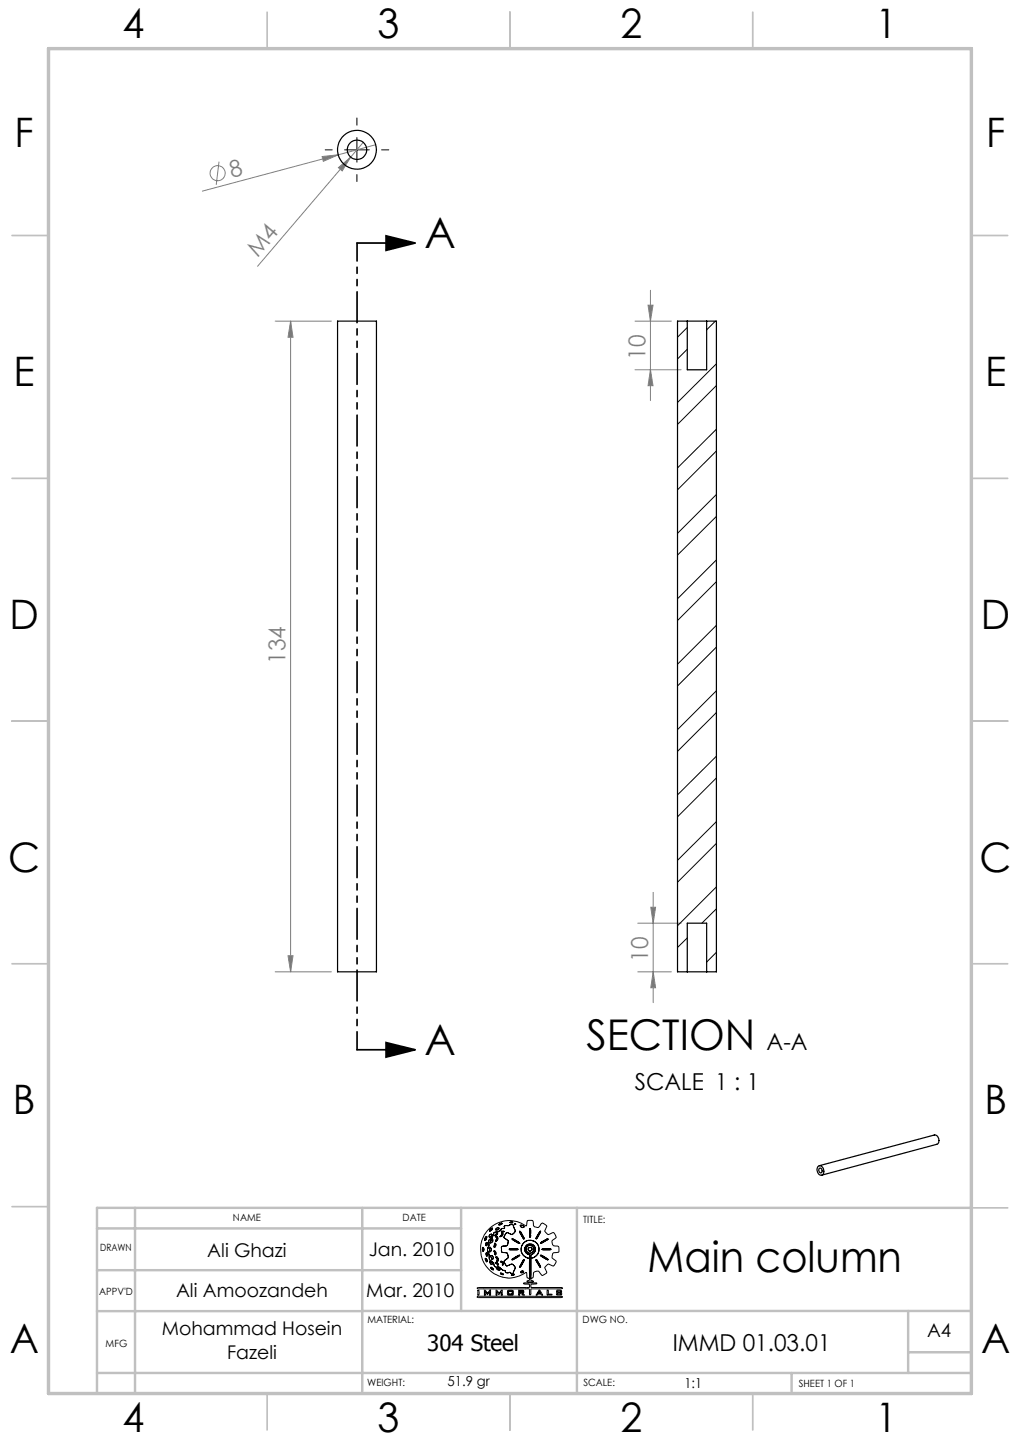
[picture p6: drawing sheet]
<svg xmlns="http://www.w3.org/2000/svg" width="210mm" height="297mm" viewBox="0 0 210 297" stroke-linecap="round" stroke-linejoin="round" font-family="sans-serif">
<g fill="none" stroke="#808080" stroke-width=".21">
<path d="M45.1 33.3l-.6 4.8M66.3 32.2l3.3-.3-3 1.3zM69.7 34.5l2.5-2.1-1.8 2.8zM72.2 32.4l-19.2 22.5M74.8 29.3l-2.6 3.1M77.4 29.8l-35.7 9.6M133.9 59.8v22.7M56.7 66.1h11.5M59.8 66.1v134.1M59.8 66.1l.5 3.4h-1zM130.7 76.2h9.5M130.7 66.1h7.5"/>
<path d="M133.4 62.9h1l-.5 3.2zM133.9 76.2l.5 3.2h-1zM59.3 196.8h1l-.5 3.4zM131.3 190.1h8.9M134 186.9h1l-.5 3.2zM134.5 183.8v22.7M56.7 200.2h11.5M131.3 200.2h6.9M134.5 200.2l.5 3.2h-1z"/>
<circle cx="44.8" cy="35.7" r="1.56"/>
</g>
<path d="M73.5 50.1h12M79.5 48.6l6 1.5-6 1.5zM73.5 216.2h12M79.5 214.7l6 1.5-6 1.5z" fill="none" stroke="#000" stroke-width=".35"/>
<g fill="none" stroke="#000" stroke-width=".21">
<path d="M67 30.9h1.4M70.9 30.9h5.1M73.5 24.3v1.5M73.5 28.3v5.1M73.5 35.9v1.5M78.6 30.9h1.4M99.3 257.2l.1 .4M99.6 257.2l-.2-.3-.1 .3M99.6 257.2v.3M99.6 257.5l-.1 .2-.1-.1M99.8 255.1v.2M99.9 259.1a.57 .57 0 0 1 .4 .8z"/>
<path d="M100.1 258.1l.1 .6M100.1 254.7l.1 .4M100.1 254.7l-.3 .4M100.1 258v.1M100.1 258l.3 .3M100.2 255.1l-.2 .3-.1 .1-.1-.2M100.2 258.7h.1M100.3 256h-.2v.6l.2-.2M100.3 256v.4M100.4 257.2l.1 .8M100.4 258.3l-.1 .4M100.5 253.3a6 6 0 0 1 7.9-.8l.1-1a.78 .78 0 0 1 1-.1 .78 .78 0 0 1 .3 .9 .86 .86 0 0 0 .9 .5 .86 .86 0 0 0 .7-.8l.3-.1 .8 .5-.1 .6a.84 .84 0 0 0 .5 1.3l1-.4 .4 .4a.55 .55 0 0 1 0 .8l-.6 .4v.6l.2 .5 1.1 .2 .1 1-1.1 .2a.98 .98 0 0 0-.2 1.2l.7 .6-.4 .9-.2 .1-1.1-.5-.7 .8 .4 1.1-.8 .5-.4-.4a.79 .79 0 0 0-1.1-.4 .79 .79 0 0 0-.4 1l-.1 .2-.4 .2v.4l.6 .2-1.4 .1v-.2l.4-.1 .1-.2v-.2l-.5-.2-.1-.8v-.2h-.2a5.9 5.9 0 0 1-7.8-.9 5.9 5.9 0 0 1 .1-7.9z"/>
<path d="M100.5 258l.1 .2a1.75 1.75 0 0 0 .5 1.5M100.6 256.1l.1 .4-.3 .7M100.7 257.1v-.2h.2l.2 .3M100.7 257.1l.1 .4M100.8 257.5v.3h.2M100.9 255.9l.2 .1M100.9 259.8l-.1 .2 .4 .4 .2-.1-.1-.3M100.9 259.8l.4 .2M100.9 253.2l-.1 .3 .1 .1M100.9 255.2l-.3 .3v.6M101 258.7h.4l.1 .2-.1 .5h-.1zM101 255.7l-.1 .2"/>
<path d="M101.1 254.2h.1v.3l-.2 .3-.3-.1M101.1 254.2l-.4 .5M101.1 259.7l.4 .4M101.1 257.2l-.1 .6M101.2 255.1l.3 .2M101.2 255.1l-.2 .6M101.3 252.9l-.4 .3M101.3 252.9l.1 .2M101.4 253.1l-.5 .5M101.5 255.3l-.1 .4-.3 .3M101.5 255.3v.4l-.4 .3M101.5 254.3l-.1 .6-.5 .3"/>
<path d="M101.5 254.3l-.1 .4-.5 .5M101.7 257.6l.1 .4M101.7 256.6v.3M101.8 257.6h-.1M101.8 257.6l.3 .3M101.8 256.1l.3 .2v.3l-.4 .3M101.8 256.1l-.1 .5M101.8 258l.1 .5M102.1 258.9l.1-.1 .4 .5-.2 .5h-.1l.1-.5zM102.1 260v.1M102.1 260l.3 .2M102.1 257.9v.4l-.2 .2"/>
<path d="M102.1 254.7l.3 .1 .1 .4-.4 .5 .2-.6zM102.2 253l-.1 .3h.1M102.2 254.1l.2-.2v.2M102.2 254.1l-.3 .3M102.2 253.7l-.4 .1-.3 .5M102.2 253.7l-.5 .2-.2 .4M102.3 254.3l-.3 .2-.1-.1M102.4 254.1l-.1 .2M102.6 252.8l.1 .1v.2M102.6 252.8l-.4 .2M102.7 253.1l-.5 .2M103.2 254.5l-.2 .1"/>
<path d="M103.2 253.6l.2 .2 .4-.2h-.3M103.2 253.6h.3M103.2 260l.2 .1M103.2 260l-.2-.2h.3l.2 .2M103.3 257.3v.6l.6 .1M103.3 253.1l-.7 .6h-.4M103.3 257.3v.5l.6 .2M103.3 254l-.1 .5M103.3 254l.2 .1a.55 .55 0 0 1-.6 .6l.1-.1M103.4 251.9l-.6 .2M103.4 251.9l-.5 .4h-.2l.1-.2M103.5 260l.1 .5"/>
<path d="M103.6 253l-.3 .1M103.8 259.7l.1 .5M103.9 253h-.3M103.9 258l.6 .1 .1 .6M103.9 258l.5 .1 .2 .6M103.9 252.5v.5M104 254.3l-.2 .6 .3 .3M104 254.3l-.2 .5 .3 .4M104.1 255.2l.5 .3v.4M104.5 256.5l-1.2 .2v.6M104.5 252.4l-.6 .1M104.6 259.1l-.8 .6"/>
<path d="M104.6 255.9l-.1 .6M104.6 258.7v.4M105 251.8h.6M105 257.2h1.4M105 257.2l-.2 .1 .3 .1M105 251.8l.3 .1M105.1 257.4h1.4M105.2 254.2l-.8-.3-.4 .4M105.2 252.2l.5 .2M105.2 252.2l-.7 .2M105.4 259.4l.2 .1M105.4 255.1l.3 .3 1.3 .7-.3-.3"/>
<path d="M105.4 255.1l.9 .4M105.6 251.8l-.3 .1M105.6 254.1l-.2 .2-.2-.1M105.7 252.4l.1 .5M105.8 252.9l.2 .4M106 253.8l-.4 .3M106 252.1h.2l-.3 .1zM106 253.3v.5M106 253.3l.1 .3-.1 .2M106.3 255.5l.4 .3M106.4 257.2h.2l-.1 .2M106.6 258.6l-1.2 .8"/>
<path d="M106.8 258.8l-1.2 .7M106.9 258.5l-.3 .1M106.9 258.5l.1 .1-.2 .2M107 253.7l.4 .7M107 253.6l.3 .3M107 253.6v.1M107.1 252.5l.1 .2M107.2 252.7l.2 .1M107.3 257.2v.6l.3 .6M107.3 257.2l.1 .7 .2 .5M107.3 253.9l.2 .4M107.4 254.4l.4 .8 .2-.1-.2-.4"/>
<path d="M107.5 254.3l.3 .4M107.6 252.4l-.3-.1-.2 .2M107.6 252.4l.2 .2M107.6 252.4l-.4-.1-.1 .2M107.6 258.4l.9 .6M107.7 256.1l-.4 1.1M107.7 256.1l-.3 .5-.1 .6M107.8 259.9l.2-.4-.2-.1-.8 1.4M107.8 259.9l-.3 .4M107.8 252.6l.1 .1M107.9 255.9l-.2 .2M107.9 252.7l-.5 .1"/>
<path d="M108.1 257.7l.5 .6M108.1 257v.7M108.3 257.5l.3 .4M108.5 256.8l-.2 .7M108.6 258.3l.4 .1v.6l-.1 .1-.4-.1M108.6 257.9l.7 .2M108.7 255.5l1.3 .2M108.7 255.5l-.8 .4M108.7 255.5l.6-.1 .7 .3M108.7 257.4l.5 .3M108.7 257.4l.2 .2 .3 .1M109 256.5l.7 .2 .3 .5"/>
<path d="M109 256.5l.5 .1 .5 .6M109 256.5l-.5 .3M109 256.9l-.2 .2-.1 .3M109 254.3v.4M109 254.7l.2 .1M109 256.9l.4 .1 .1 .2v.3l-.3 .2M109 256.9l-.3 .2v.3M109.1 259.2l-.1 2M109.1 259.2l.2 .1v1.8M109.2 254.3l-.1-1.3-.1 1.3M109.2 254.3l.1 .3M109.3 254.6l-.1 .2"/>
<path d="M109.4 258.4l-.1 .7M109.5 256.3h-.8l-.4 .3-.2 .4M109.5 256.3l.6 .5M109.5 256.3l-.5-.1-.5 .2-.4 .6M109.9 258.2l-.5 .2M110 257.2l-.2 .5-.5 .4M110 257.2l-.3 .7-.4 .2M110 255.7l.8 .7M110.1 256.8l.1 .3M110.2 257.7l-.3 .5M110.2 257.1v.6M110.3 258.8l-1 .3"/>
<path d="M110.3 259.5h.3l.7 1.5zM110.7 254.3l-.4 .9M110.8 256.4l.2 .7-.1 .6M110.8 256.4l.1 .5v.8M110.9 257.7l-.1 .5-.5 .6M110.9 257.7l-.2 .7-.4 .4M111 253.9l-.3 .4M111 253.9l.3-.3-.6 1.3-.4 .3M111.6 258.8l-.3-.3 .5 .2 1.1 .8-.5-.2M111.6 258.8l.4 .3M111.6 255.8l-.3 .3 .4-.2M111.7 257.2h1.5"/>
<path d="M111.7 257.2l-.1 .1 .2 .1M111.8 257.4h1.5M112 259.1l.4 .2M112 255.5l-.4 .3M112.1 255.7l-.4 .2M112.5 255.4l-.4 .3M112.6 255.2h.3l-.4 .2M112.6 255.2l-.6 .3M113.2 257.2l.2 .1-.1 .1M98.2 265.3l.2-.1h10.5v-.7h-.9l-.2-.2 2.7-.1v.2l-1.2 .1v.6l6.4 .1 .1 .2-6.4 .1-.1 1.1-.2 .1-.1-1.1-.3-.2-10.2 .1zM98.3 267h17.4l.1 .1-.3 .2h-16.9l-.4-.1zM98.4 265.7h.2v1h-.2z"/>
<path d="M99.7 265.7l.3 .1 .4 .5 .4-.6h.2v1h-.2v-.6l-.5 .5-.4-.5v.6h-.2zM101.4 261.2l.2 .2M101.4 261.2l-.3-.2-.1 .1 .6 .5v-.2M101.5 260.1l.2 .5M101.7 260.6l.3 .3M102 260.9h.7l.3 .3M102.1 260.1l.3 .3M102.1 265.7l.7 .6 .4-.5 .2-.1v1h-.2v-.6l-.4 .5-.5-.5v.6h-.2zM102.3 261.1l-.1 .2 .2 .2 .4 .1 .1-.1-.1-.2M102.3 261.1l.5 .2M102.4 260.2l.2 .3v.1l-.2-.2M103 261.2l.6 .5"/>
<path d="M103 262.2l.7 .3h-.4zM103.4 260.1v.4h.2M103.6 261.7h.3M103.9 261.7l.2 .4M103.9 260.2l.3 .5M104.1 262.1h.6M104.5 265.8l.2-.1 1 .1v.9h-1.2zM104.7 260.6l-.5 .1M104.7 265.9v.7M104.7 266.6h.7M104.7 265.9h.7M105 262l.2 .3h.5"/>
<path d="M105 262l-.3 .1M105.1 260.4l-.4 .2M105.1 260.4l.5 .1M105.4 265.9v.7M105.6 260.5l.3 .3M105.8 261.7l-.1 .6M105.9 262.5l-.1-.1-.6 .2h.4M105.9 262.5l-.3 .1M105.9 260.8l.2 .4-.3 .5M105.9 260.8l.2 .3-.3 .6M106.8 265.7l1 .1v.5l-.3 .1 .5 .3h-.4l-.4-.3h-.2v.3h-.2zM107 265.9l.6 .1"/>
<path d="M107 266.2h.6M107 265.9v.3M107 260.8v.2M107.5 261.8l-.3 .2M107.5 261.8l.3 .1M107.5 260.3l-.5 .7M107.6 266v.2M107.8 261.9l-.2 .2-.4-.1M109 261.2v2M109 263.2h.3M109.3 262.2v1M109.3 261.1v1.1"/>
<path d="M110.9 265.8h.3l.5 .9-.9-.2-.4 .2zM111.1 266l.1 .3h-.4zM112.7 265.7h.2v.9h.7v.1h-1zM114.7 265.8h.9v.2h-.2v-.1h-.6v.2l.8 .1v.5h-1l-.1-.2 .3-.1v.2h.6v-.3h-.7l-.1-.1z"/>
</g>
<path d="M73.5 50.1v166.1" fill="none" stroke="#000" stroke-width=".35" stroke-dasharray="6.3 1.3 1.3 1.3 1.3 1.3" stroke-dashoffset="2.6"/>
<g fill="none" stroke="#c0c0c0" stroke-width=".35">
<path d="M55 2.5v7.5M105 2.5v7.5M155 2.5v7.5M2.5 48.5h7.5M200 48.5h7.5M2.5 98.5h7.5M200 98.5h7.5M2.5 148.5h7.5M200 148.5h7.5M2.5 198.5h7.5M200 198.5h7.5M2.5 248.5h7.5"/>
<path d="M200 248.8h7.5M55 287v7.5M105 287v7.5M155 287v7.5"/>
</g>
<g fill="none" stroke="#c0c0c0" stroke-width=".5">
<path d="M20 253h74.9M27.8 248.8v38.2M74.6 248.8v38.2M94.9 248.8v21.2M118.8 248.8v38.2M200 248.8h-180v38.2M20 270h54.6M20 261.6h74.9M74.6 270h125.4M187 270v12.8M187 278.5h13M20 282.8h180"/>
<path d="M163 282.8v4.2"/>
</g>
<path d="M10 10h190v277h-190z" fill="none" stroke="#c0c0c0" stroke-width=".7"/>
<path d="M79.5 48.6l6 1.5-6 1.5zM79.5 214.7l6 1.5-6 1.5z" fill="#000"/>
<g fill="#808080">
<path d="M66.3 32.2l3.3-.3-3 1.3z"/>
<path d="M69.7 34.5l2.5-2.1-1.8 2.8z"/>
<path d="M133.9 76.2l.5 3.2h-1zM133.4 62.9h1l-.5 3.2z"/>
<path d="M59.8 66.1l.5 3.4h-1zM59.3 196.8h1l-.5 3.4z"/>
<path d="M134 186.9h1l-.5 3.2zM134.5 200.2l.5 3.2h-1z"/>
</g>
<g fill="none" stroke="#000" stroke-width=".25">
<path d="M69.5 66.1h8v134.1h-8zM141.5 66.1h4M141.5 66.1h-2v134.1h2M141.5 66.1v10.1h4v-10.1M145.5 66.1h2v134.1h-2M141.5 200.2h4M141.5 200.2v-10.1h4v10.1M168.4 240.3a.82 .82 0 0 1 .9 0 .82 .82 0 0 1 .3 1 .66 .66 0 0 1-.6 .8 .66 .66 0 0 1-.7-.7l-.1-.6zM168.7 240.1l23.6-6.3a1.05 1.05 0 0 1 1 .7 1.05 1.05 0 0 1-.4 1.2l-23.7 6.3M168.7 240.7a.45 .45 0 0 1 .5 .3 .45 .45 0 0 1-.3 .5l-.3-.5z"/>
<circle cx="73.5" cy="30.8" r="2"/>
<circle cx="73.5" cy="30.8" r="4"/>
</g>
<g fill="none" stroke="#000" stroke-width=".21">
<path d="M141.5 67.4l-2 2.1M141.5 71.9l-2 2M147.3 66.1l-1.8 1.8M147.5 74.9l-8 8M147.5 79.4l-8 8M147.5 88.4l-8 8M147.5 92.9l-8 8M147.5 101.8l-8 8.1M147.5 115.3l-8 8M147.5 106.4l-8 7.9M147.5 119.8l-8 8M147.5 128.8l-8 8"/>
<path d="M147.5 133.3l-8 8M147.5 142.3l-8 8M147.5 155.7l-8 8M147.5 146.8l-8 8M147.5 169.2l-8 8M147.5 160.2l-8 8M147.5 173.7l-8 8M141.5 193.2l-2 2M147.5 182.7l-8 8M147.5 196.1l-2 2.1M147.5 187.2l-3 2.9"/>
</g>
<g font-size="8.7">
<text x="87.4" y="51.2">A</text>
<text x="87.4" y="217.3">A</text>
<text x="120.7" y="216.3">SECTION</text>
<text x="133.3" y="261.9">Main column</text>
</g>
<g font-size="8.4">
<text x="25.2" y="7.9">4</text>
<text x="77.7" y="7.9">3</text>
<text x="127.7" y="7.9">2</text>
<text x="180.2" y="7.9">1</text>
<text x="3" y="30.3">F</text>
<text x="203" y="30.3">F</text>
<text x="2.8" y="79.5">E</text>
<text x="202.8" y="79.5">E</text>
<text x="2" y="129.5">D</text>
<text x="202" y="129.5">D</text>
<text x="1.7" y="179.5">C</text>
<text x="201.7" y="179.5">C</text>
<text x="2.7" y="229.5">B</text>
<text x="202.7" y="229.5">B</text>
<text x="2" y="278.8">A</text>
<text x="202" y="278.8">A</text>
<text x="25.2" y="294.9">4</text>
<text x="77.7" y="294.9">3</text>
<text x="127.7" y="294.9">2</text>
<text x="180.2" y="294.9">1</text>
</g>
<g font-size="4.8" fill="#808080">
<text x="47.7" y="36.6" transform="rotate(-15 47.7 36.6)">8</text>
<text x="53.1" y="53.2" transform="rotate(-50 53.1 53.2)">M4</text>
<text x="132.9" y="74.1" transform="rotate(-90 132.9 74.1)">10</text>
<text x="58.8" y="136.7" transform="rotate(-90 58.8 136.7)">134</text>
<text x="133.4" y="198.1" transform="rotate(-90 133.4 198.1)">10</text>
</g>
<g font-size="4.8">
<text x="157.8" y="216.3">A-A</text>
<text x="130.7" y="224.5">SCALE 1 : 1</text>
<text x="138.5" y="278.2">IMMD 01.03.01</text>
</g>
<text font-size="4.6" x="88" y="278.2">304 Steel</text>
<g font-size="3.9">
<text x="42.7" y="258.9">Ali Ghazi</text>
<text x="75.9" y="258.6">Jan. 2010</text>
<text x="36.2" y="267.1">Ali Amoozandeh</text>
<text x="75.4" y="267.1">Mar. 2010</text>
<text x="33.3" y="275.1">Mohammad Hosein</text>
<text x="190.9" y="275.5">A4</text>
<text x="46.8" y="279.9">Fazeli</text>
</g>
<g font-size="2.8">
<text x="92.1" y="285.6">51.9 gr</text>
<text x="141" y="285.9">1:1</text>
</g>
<g font-size="2.1">
<text x="48" y="251.5">NAME</text>
<text x="82.9" y="251.5">DATE</text>
<text x="120.1" y="251.9">TITLE:</text>
<text x="20.6" y="257.7">DRAWN</text>
<text x="20.4" y="266.6">APPV'D</text>
<text x="75.6" y="272.5">MATERIAL:</text>
<text x="120" y="272.5">DWG NO.</text>
<text x="21.8" y="277.4">MFG</text>
<text x="75.6" y="285.5">WEIGHT:</text>
<text x="120.1" y="285.5">SCALE:</text>
<text x="164.5" y="285.6">SHEET 1 OF 1</text>
</g>
</svg>
